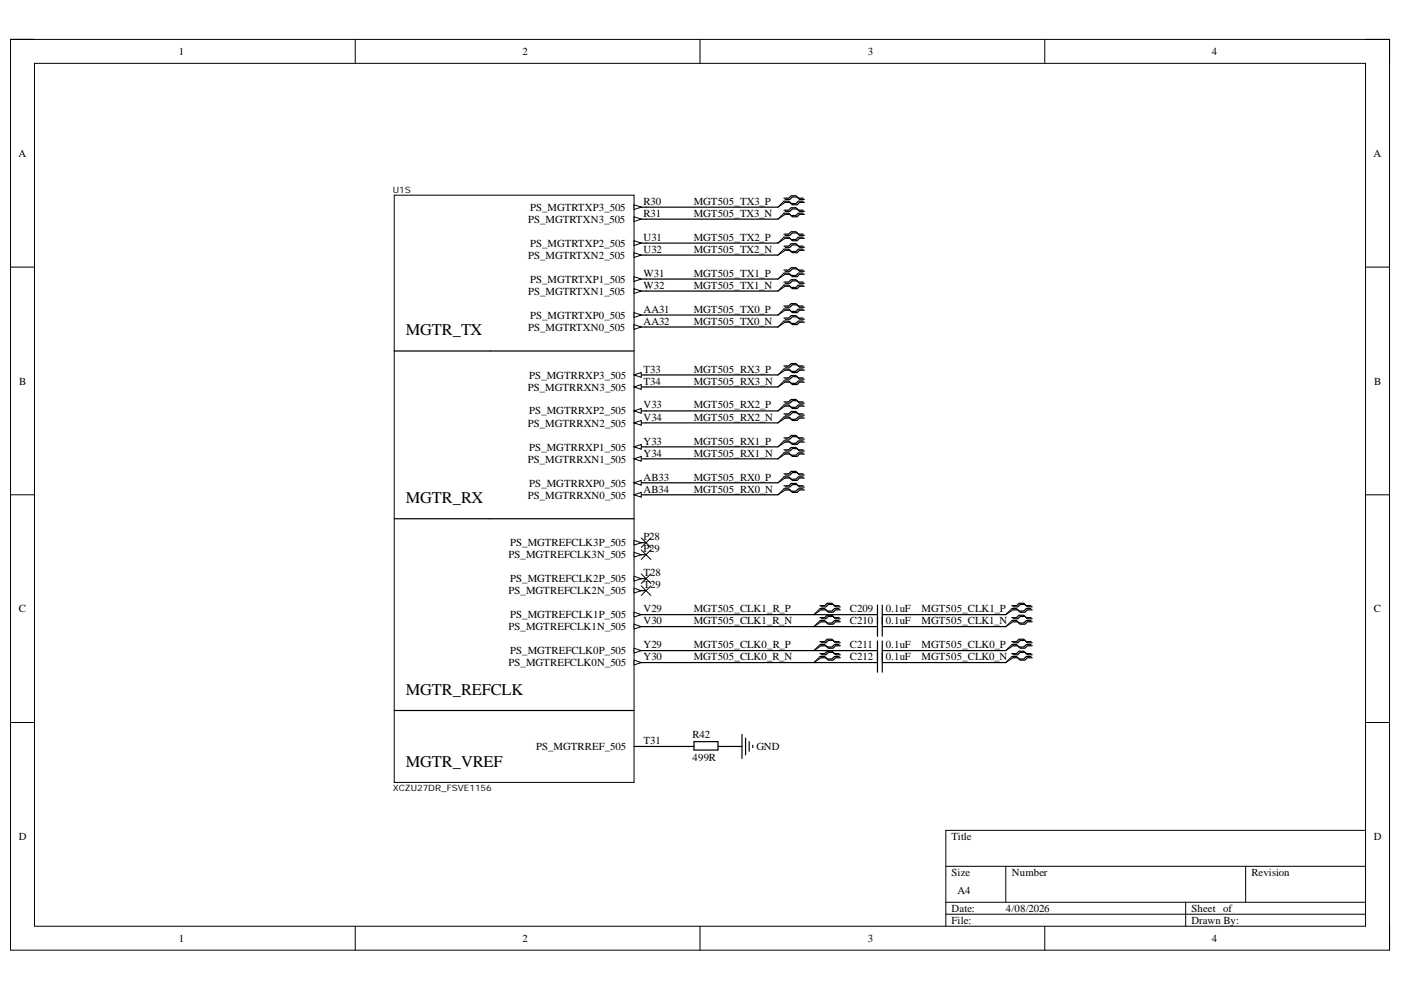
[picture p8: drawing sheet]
<svg xmlns="http://www.w3.org/2000/svg" width="297mm" height="210mm" viewBox="0 0 297 210" stroke-linecap="round" stroke-linejoin="round" font-family="sans-serif">
<path d="M2.2 8.4h292.4v193.1h-292.4z" fill="none" stroke="#000" stroke-width=".21"/>
<path d="M7.3 13.4h282.2v183h-282.2z" fill-rule="evenodd" fill="#fff"/>
<g fill="none" stroke="#000" stroke-width=".21">
<path d="M2.2 8.4h5.1M7.3 13.4h282.2v183h-282.2zM75.3 8.4v5M148.4 8.4v5M221.5 8.4v5M289.5 8.4h5.1v5M2.2 56.6h5.1M289.5 56.6h5.1M2.2 104.9h5.1M289.5 104.9h5.1M2.2 153.2h5.1M289.5 153.2h5.1"/>
<path d="M289.5 176.1h-89v20.3M75.3 196.4v5.1M148.4 196.4v5.1M200.5 183.7h89M200.5 191.3h89M200.5 193.8h89M213.3 183.7v7.6M221.5 196.4v5.1M251.4 191.3v5.1M264.1 183.7v7.6M294.6 196.4v5.1"/>
</g>
<path d="M83.6 41.4h50.8v124.5h-50.8z" fill-rule="evenodd" fill="#fff"/>
<path d="M83.6 41.4h50.8v124.5h-50.8z" fill="none" stroke="#000" stroke-width=".21"/>
<path d="M134.4 104.9h2.6" fill="none" stroke="#000" stroke-width=".25"/>
<path d="M134.4 104.9l1.6-.5v1z" fill="#fff"/>
<path d="M134.4 104.9l1.6-.5v1z" fill="none" stroke="#000" stroke-width=".21"/>
<path d="M134.4 97.3h2.6" fill="none" stroke="#000" stroke-width=".25"/>
<path d="M134.4 97.3l1.6-.5v1z" fill="#fff"/>
<path d="M134.4 97.3l1.6-.5v1z" fill="none" stroke="#000" stroke-width=".21"/>
<path d="M134.4 89.7h2.6" fill="none" stroke="#000" stroke-width=".25"/>
<path d="M134.4 89.7l1.6-.5v1z" fill="#fff"/>
<path d="M134.4 89.7l1.6-.5v1z" fill="none" stroke="#000" stroke-width=".21"/>
<path d="M134.4 82h2.6" fill="none" stroke="#000" stroke-width=".25"/>
<path d="M134.4 82l1.6-.5v1z" fill="#fff"/>
<path d="M134.4 82l1.6-.5v1z" fill="none" stroke="#000" stroke-width=".21"/>
<path d="M134.4 102.4h2.6" fill="none" stroke="#000" stroke-width=".25"/>
<path d="M134.4 102.4l1.6-.5v1z" fill="#fff"/>
<path d="M134.4 102.4l1.6-.5v1z" fill="none" stroke="#000" stroke-width=".21"/>
<path d="M134.4 94.7h2.6" fill="none" stroke="#000" stroke-width=".25"/>
<path d="M134.4 94.7l1.6-.5v1.1z" fill="#fff"/>
<path d="M134.4 94.7l1.6-.5v1.1z" fill="none" stroke="#000" stroke-width=".21"/>
<path d="M134.4 87.1h2.6" fill="none" stroke="#000" stroke-width=".25"/>
<path d="M134.4 87.1l1.6-.5v1z" fill="#fff"/>
<path d="M134.4 87.1l1.6-.5v1z" fill="none" stroke="#000" stroke-width=".21"/>
<path d="M134.4 79.5h2.6" fill="none" stroke="#000" stroke-width=".25"/>
<path d="M134.4 79.5l1.6-.5v1z" fill="#fff"/>
<path d="M134.4 79.5l1.6-.5v1z" fill="none" stroke="#000" stroke-width=".21"/>
<path d="M134.4 69.3h2.6" fill="none" stroke="#000" stroke-width=".25"/>
<path d="M134.4 68.8l1.6 .5-1.6 .5z" fill="#fff"/>
<path d="M134.4 68.8l1.6 .5-1.6 .5z" fill="none" stroke="#000" stroke-width=".21"/>
<path d="M134.4 61.7h2.6" fill="none" stroke="#000" stroke-width=".25"/>
<path d="M134.4 61.2l1.6 .5-1.6 .5z" fill="#fff"/>
<path d="M134.4 61.2l1.6 .5-1.6 .5z" fill="none" stroke="#000" stroke-width=".21"/>
<path d="M134.4 54.1h2.6" fill="none" stroke="#000" stroke-width=".25"/>
<path d="M134.4 53.6l1.6 .5-1.6 .5z" fill="#fff"/>
<path d="M134.4 53.6l1.6 .5-1.6 .5z" fill="none" stroke="#000" stroke-width=".21"/>
<path d="M134.4 46.5h2.6" fill="none" stroke="#000" stroke-width=".25"/>
<path d="M134.4 46l1.6 .5-1.6 .5z" fill="#fff"/>
<path d="M134.4 46l1.6 .5-1.6 .5z" fill="none" stroke="#000" stroke-width=".21"/>
<path d="M134.4 66.8h2.6" fill="none" stroke="#000" stroke-width=".25"/>
<path d="M134.4 66.3l1.6 .5-1.6 .5z" fill="#fff"/>
<path d="M134.4 66.3l1.6 .5-1.6 .5z" fill="none" stroke="#000" stroke-width=".21"/>
<path d="M134.4 59.2h2.6" fill="none" stroke="#000" stroke-width=".25"/>
<path d="M134.4 58.7l1.6 .5-1.6 .5z" fill="#fff"/>
<path d="M134.4 58.7l1.6 .5-1.6 .5z" fill="none" stroke="#000" stroke-width=".21"/>
<path d="M134.4 51.5h2.6" fill="none" stroke="#000" stroke-width=".25"/>
<path d="M134.4 51l1.6 .5-1.6 .6z" fill="#fff"/>
<path d="M134.4 51l1.6 .5-1.6 .6z" fill="none" stroke="#000" stroke-width=".21"/>
<path d="M134.4 43.9h2.6" fill="none" stroke="#000" stroke-width=".25"/>
<path d="M134.4 43.4l1.6 .5-1.6 .5z" fill="#fff"/>
<path d="M134.4 43.4l1.6 .5-1.6 .5z" fill="none" stroke="#000" stroke-width=".21"/>
<path d="M134.4 140.5h2.6" fill="none" stroke="#000" stroke-width=".25"/>
<path d="M134.4 140l1.6 .5-1.6 .5z" fill="#fff"/>
<path d="M134.4 140l1.6 .5-1.6 .5z" fill="none" stroke="#000" stroke-width=".21"/>
<path d="M134.4 137.9h2.6" fill="none" stroke="#000" stroke-width=".25"/>
<path d="M134.4 137.4l1.6 .5-1.6 .5z" fill="#fff"/>
<path d="M134.4 137.4l1.6 .5-1.6 .5z" fill="none" stroke="#000" stroke-width=".21"/>
<path d="M134.4 132.9h2.6" fill="none" stroke="#000" stroke-width=".25"/>
<path d="M134.4 132.3l1.6 .6-1.6 .5z" fill="#fff"/>
<path d="M134.4 132.3l1.6 .6-1.6 .5z" fill="none" stroke="#000" stroke-width=".21"/>
<path d="M134.4 130.3h2.6" fill="none" stroke="#000" stroke-width=".25"/>
<path d="M134.4 129.8l1.6 .5-1.6 .5z" fill="#fff"/>
<path d="M134.4 129.8l1.6 .5-1.6 .5z" fill="none" stroke="#000" stroke-width=".21"/>
<path d="M134.4 125.2h2.6" fill="none" stroke="#000" stroke-width=".25"/>
<path d="M134.4 124.7l1.6 .5-1.6 .5z" fill="#fff"/>
<path d="M134.4 124.7l1.6 .5-1.6 .5z" fill="none" stroke="#000" stroke-width=".21"/>
<path d="M134.4 122.7h2.6" fill="none" stroke="#000" stroke-width=".25"/>
<path d="M134.4 122.2l1.6 .5-1.6 .5z" fill="#fff"/>
<path d="M134.4 122.2l1.6 .5-1.6 .5z" fill="none" stroke="#000" stroke-width=".21"/>
<path d="M134.4 117.6h2.6" fill="none" stroke="#000" stroke-width=".25"/>
<path d="M134.4 117.1l1.6 .5-1.6 .5z" fill="#fff"/>
<path d="M134.4 117.1l1.6 .5-1.6 .5z" fill="none" stroke="#000" stroke-width=".21"/>
<path d="M134.4 115.1h2.6" fill="none" stroke="#000" stroke-width=".25"/>
<path d="M134.4 114.6l1.6 .5-1.6 .5z" fill="#fff"/>
<g fill="none" stroke="#000" stroke-width=".21">
<path d="M166.2 45.2l-1.3 1.3 1.6-1M166.2 42.7l-1.3 1.2 1.6-1M166.2 50.3l-1.3 1.2 1.6-1M166.2 52.8l-1.3 1.3 1.6-1M166.2 57.9l-1.3 1.3 1.6-1M166.2 60.4l-1.3 1.3 1.6-1M166.2 65.5l-1.3 1.3 1.6-1M166.2 68.1l-1.3 1.2 1.6-1M166.2 78.2l-1.3 1.3 1.6-1M166.2 80.8l-1.3 1.2 1.6-1M166.2 85.9l-1.3 1.2 1.6-1M166.2 88.4l-1.3 1.3 1.6-1.1"/>
<path d="M166.2 93.5l-1.3 1.2 1.6-1M166.2 96l-1.3 1.3 1.6-1M134.4 114.6l1.6 .5-1.6 .5zM136 114.1l2 2M136 116.6l2 2M138 114.1l-2 2M138 116.6l-2 2M166.2 101.1l-1.3 1.3 1.6-1M166.2 103.6l-1.3 1.3 1.6-1M136 121.7l2 2M136 124.2l2 2M138 124.2l-2 2"/>
<path d="M138 121.7l-2 2M173.8 129l-1.2 1.3 1.5-1M173.8 131.6l-1.2 1.3 1.5-1.1M173.8 136.7l-1.2 1.2 1.5-1M173.8 139.2l-1.2 1.3 1.5-1M214.5 129l-1.2 1.3 1.5-1M214.5 131.6l-1.2 1.3 1.5-1.1M214.5 136.7l-1.2 1.2 1.5-1M214.5 139.2l-1.2 1.3 1.5-1"/>
</g>
<g fill="none" stroke="#000" stroke-width=".25">
<path d="M137 59.2h27.9M137 54.1h27.9M137 51.5h27.9M137 46.5h27.9M137 43.9h27.9M166.2 44.6h1l.5-.6h1.1l.5 .6h1M166.2 45.2h1l.5 .5h1.1l.5-.5h1M166.2 42h1l.5-.5h1.1l.5 .5h1M166.2 42.7h1l.5 .5h1.1l.5-.5h1M166.2 49.6h1l.5-.5h1.1l.5 .5h1M166.2 50.3h1l.5 .5h1.1l.5-.5h1M166.2 52.2h1l.5-.5h1.1l.5 .5h1"/>
<path d="M166.2 52.8h1l.5 .5h1.1l.5-.5h1M166.2 57.3h1l.5-.5h1.1l.5 .5h1M166.2 57.9h1l.5 .5h1.1l.5-.5h1M166.2 59.8h1l.5-.5h1.1l.5 .5h1M166.5 44.8h1l.5-.5h1l.5 .5h1M166.5 45.5h1l.5 .5h1l.5-.5h1M166.5 42.3h1l.5-.5h1l.5 .5h1M166.5 42.9h1l.5 .5h1l.5-.5h1M166.5 49.9h1l.5-.5h1l.5 .5h1M166.5 50.5h1l.5 .5h1l.5-.5h1M166.5 52.4h1l.5-.5h1l.5 .5h1M166.5 53.1h1l.5 .5h1l.5-.5h1"/>
<path d="M166.5 57.5h1l.5-.5h1l.5 .5h1M166.5 58.2h1l.5 .5h1l.5-.5h1M83.6 74.4h50.8M137 79.5h27.9M137 69.3h27.9M137 66.8h27.9M137 61.7h27.9M166.2 60.4h1l.5 .5h1.1l.5-.5h1M166.2 64.9h1l.5-.5h1.1l.5 .5h1M166.2 65.5h1l.5 .5h1.1l.5-.5h1M166.2 67.4h1l.5-.5h1.1l.5 .5h1M166.2 68.1h1l.5 .5h1.1l.5-.5h1"/>
<path d="M166.2 77.6h1l.5-.5h1.1l.5 .5h1M166.2 78.2h1l.5 .5h1.1l.5-.5h1M166.5 60.1h1l.5-.5h1l.5 .5h1M166.5 60.7h1l.5 .5h1l.5-.5h1M166.5 65.1h1l.5-.5h1l.5 .5h1M166.5 65.8h1l.5 .5h1l.5-.5h1M166.5 67.7h1l.5-.5h1l.5 .5h1M166.5 68.3h1l.5 .5h1l.5-.5h1M166.5 77.8h1l.5-.5h1l.5 .5h1M166.5 78.5h1l.5 .5h1l.5-.5h1M137 97.3h27.9M137 94.7h27.9"/>
<path d="M137 89.7h27.9M137 87.1h27.9M137 82h27.9M166.2 80.1h1l.5-.5h1.1l.5 .5h1M166.2 80.8h1l.5 .5h1.1l.5-.5h1M166.2 85.2h1l.5-.5h1.1l.5 .5h1M166.2 85.9h1l.5 .5h1.1l.5-.5h1M166.2 87.8h1l.5-.6h1.1l.5 .6h1M166.2 88.4h1l.5 .5h1.1l.5-.5h1M166.2 92.8h1l.5-.5h1.1l.5 .5h1M166.2 93.5h1l.5 .5h1.1l.5-.5h1M166.2 95.4h1l.5-.5h1.1l.5 .5h1"/>
<path d="M166.2 96h1l.5 .5h1.1l.5-.5h1M166.5 80.4h1l.5-.5h1l.5 .5h1M166.5 81h1l.5 .5h1l.5-.5h1M166.5 85.5h1l.5-.5h1l.5 .5h1M166.5 86.1h1l.5 .5h1l.5-.5h1M166.5 88h1l.5-.5h1l.5 .5h1M166.5 88.6h1l.5 .6h1l.5-.6h1M166.5 93.1h1l.5-.5h1l.5 .5h1M166.5 93.7h1l.5 .5h1l.5-.5h1M166.5 95.6h1l.5-.5h1l.5 .5h1M166.5 96.3h1l.5 .5h1l.5-.5h1M83.6 110h50.8"/>
<path d="M137 104.9h27.9M137 102.4h27.9M166.2 100.5h1l.5-.6h1.1l.5 .6h1M166.2 101.1h1l.5 .5h1.1l.5-.5h1M166.2 103h1l.5-.5h1.1l.5 .5h1M166.2 103.6h1l.5 .5h1.1l.5-.5h1M166.5 100.7h1l.5-.5h1l.5 .5h1M166.5 101.4h1l.5 .5h1l.5-.5h1M166.5 103.3h1l.5-.6h1l.5 .6h1M166.5 103.9h1l.5 .5h1l.5-.5h1M137 130.3h49M137 132.9h49"/>
<path d="M137 137.9h49M173.8 128.4h1.1l.5-.5h1l.5 .5h1M173.8 129h1.1l.5 .6h1l.5-.6h1M173.8 131h1.1l.5-.6h1l.5 .6h1M173.8 131.6h1.1l.5 .5h1l.5-.5h1M173.8 136h1.1l.5-.5h1l.5 .5h1M173.8 136.7h1.1l.5 .5h1l.5-.5h1M173.8 138.6h1.1l.5-.5h1l.5 .5h1M173.8 139.2h1.1l.5 .5h1l.5-.5h1M174.1 128.7h1l.5-.5h1l.5 .5h1.1M174.1 129.3h1l.5 .5h1l.5-.5h1.1M174.1 131.2h1l.5-.5h1l.5 .5h1.1"/>
<path d="M174.1 131.8h1l.5 .5h1l.5-.5h1.1M174.1 136.3h1l.5-.5h1l.5 .5h1.1M174.1 136.9h1l.5 .5h1l.5-.5h1.1M174.1 138.8h1l.5-.5h1l.5 .5h1.1M174.1 139.5h1l.5 .5h1l.5-.5h1.1M186 128.3v6.6M186 135.9v6.6M187.1 130.3h26.2M187.1 128.3v6.6M187.1 135.9v6.6M187.1 132.9h26.2M187.1 137.9h26.2"/>
<path d="M214.5 128.4h1l.5-.5h1.1l.5 .5h1M214.5 129h1l.5 .6h1.1l.5-.6h1M214.5 131h1l.5-.6h1.1l.5 .6h1M214.5 131.6h1l.5 .5h1.1l.5-.5h1M214.5 136h1l.5-.5h1.1l.5 .5h1M214.5 136.7h1l.5 .5h1.1l.5-.5h1M214.5 138.6h1l.5-.5h1.1l.5 .5h1M214.5 139.2h1l.5 .5h1.1l.5-.5h1M214.8 128.7h1l.5-.5h1l.5 .5h1M214.8 129.3h1l.5 .5h1l.5-.5h1M214.8 131.2h1l.5-.5h1l.5 .5h1M214.8 131.8h1l.5 .5h1l.5-.5h1"/>
<path d="M214.8 136.3h1l.5-.5h1l.5 .5h1M214.8 136.9h1l.5 .5h1l.5-.5h1M214.8 138.8h1l.5-.5h1l.5 .5h1M214.8 139.5h1l.5 .5h1l.5-.5h1M83.6 150.6h50.8M134.4 158.3h12.7M137 140.5h49M147.1 157.3h5.1v1.7h-5.1zM152.2 158.3h5.1M157.3 155.7v5.1M158.1 156.5v3.5M158.8 157.3v2"/>
<path d="M159.6 158v.5M187.1 140.5h26.2"/>
</g>
<g font-size="3.5">
<text x="86.1" y="71.1">MGTR_TX</text>
<text x="86.1" y="106.7">MGTR_RX</text>
<text x="86.1" y="147.4">MGTR_REFCLK</text>
<text x="86.1" y="162.6">MGTR_VREF</text>
</g>
<g font-size="2.3">
<text x="37.9" y="11.7">1</text>
<text x="110.8" y="11.7">2</text>
<text x="184" y="11.7">3</text>
<text x="256.9" y="11.7">4</text>
<text x="3.9" y="33.3">A</text>
<text x="291.2" y="33.3">A</text>
<text x="112" y="47.3">PS_MGTRTXN3_505</text>
<text x="112.4" y="44.7">PS_MGTRTXP3_505</text>
<text x="136.4" y="46">R31</text>
<text x="136.4" y="43.5">R30</text>
<text x="147.1" y="46">MGT505_TX3_N</text>
<text x="147.1" y="43.5">MGT505_TX3_P</text>
<text x="112.4" y="52.3">PS_MGTRTXP2_505</text>
<text x="136.4" y="53.6">U32</text>
<text x="136.4" y="51.1">U31</text>
<text x="147.1" y="53.6">MGT505_TX2_N</text>
<text x="147.1" y="51.1">MGT505_TX2_P</text>
<text x="112" y="54.9">PS_MGTRTXN2_505</text>
<text x="112.4" y="60">PS_MGTRTXP1_505</text>
<text x="136.4" y="58.7">W31</text>
<text x="147.1" y="58.7">MGT505_TX1_P</text>
<text x="112" y="62.5">PS_MGTRTXN1_505</text>
<text x="136.4" y="61.2">W32</text>
<text x="147.1" y="61.2">MGT505_TX1_N</text>
<text x="112" y="70.1">PS_MGTRTXN0_505</text>
<text x="112.4" y="67.6">PS_MGTRTXP0_505</text>
<text x="136.4" y="68.8">AA32</text>
<text x="136.4" y="66.3">AA31</text>
<text x="147.1" y="68.8">MGT505_TX0_N</text>
<text x="147.1" y="66.3">MGT505_TX0_P</text>
<text x="4.1" y="81.5">B</text>
<text x="111.9" y="82.8">PS_MGTRRXN3_505</text>
<text x="112.2" y="80.3">PS_MGTRRXP3_505</text>
<text x="136.4" y="81.5">T34</text>
<text x="136.4" y="79">T33</text>
<text x="147.1" y="81.5">MGT505_RX3_N</text>
<text x="147.1" y="79">MGT505_RX3_P</text>
<text x="291.4" y="81.5">B</text>
<text x="112.2" y="87.9">PS_MGTRRXP2_505</text>
<text x="136.4" y="89.2">V34</text>
<text x="136.4" y="86.6">V33</text>
<text x="147.1" y="89.2">MGT505_RX2_N</text>
<text x="147.1" y="86.6">MGT505_RX2_P</text>
<text x="111.9" y="90.5">PS_MGTRRXN2_505</text>
<text x="112.2" y="95.6">PS_MGTRRXP1_505</text>
<text x="136.4" y="94.3">Y33</text>
<text x="147.1" y="94.3">MGT505_RX1_P</text>
<text x="111.9" y="98.1">PS_MGTRRXN1_505</text>
<text x="136.4" y="96.8">Y34</text>
<text x="136.4" y="101.9">AB33</text>
<text x="147.1" y="101.9">MGT505_RX0_P</text>
<text x="147.1" y="96.8">MGT505_RX1_N</text>
<text x="111.9" y="105.7">PS_MGTRRXN0_505</text>
<text x="112.2" y="103.2">PS_MGTRRXP0_505</text>
<text x="136.4" y="104.4">AB34</text>
<text x="147.1" y="104.4">MGT505_RX0_N</text>
<text x="107.8" y="118.4">PS_MGTREFCLK3N_505</text>
<text x="108.2" y="115.9">PS_MGTREFCLK3P_505</text>
<text x="136.4" y="117.1">P29</text>
<text x="136.4" y="114.6">P28</text>
<text x="108.2" y="123.5">PS_MGTREFCLK2P_505</text>
<text x="136.4" y="124.7">T29</text>
<text x="136.4" y="122.2">T28</text>
<text x="4" y="129.8">C</text>
<text x="107.8" y="126">PS_MGTREFCLK2N_505</text>
<text x="108.2" y="131.1">PS_MGTREFCLK1P_505</text>
<text x="136.4" y="129.8">V29</text>
<text x="147.1" y="129.8">MGT505_CLK1_R_P</text>
<text x="180.2" y="129.8">C209</text>
<text x="187.8" y="129.8">0.1uF</text>
<text x="195.4" y="129.8">MGT505_CLK1_P</text>
<text x="291.3" y="129.8">C</text>
<text x="107.8" y="133.6">PS_MGTREFCLK1N_505</text>
<text x="136.4" y="137.4">Y29</text>
<text x="136.4" y="132.4">V30</text>
<text x="147.1" y="137.4">MGT505_CLK0_R_P</text>
<text x="147.1" y="132.4">MGT505_CLK1_R_N</text>
<text x="180.2" y="132.4">C210</text>
<text x="180.2" y="137.4">C211</text>
<text x="187.8" y="132.4">0.1uF</text>
<text x="187.8" y="137.4">0.1uF</text>
<text x="195.4" y="132.4">MGT505_CLK1_N</text>
<text x="195.4" y="137.4">MGT505_CLK0_P</text>
<text x="107.8" y="141.2">PS_MGTREFCLK0N_505</text>
<text x="108.2" y="138.7">PS_MGTREFCLK0P_505</text>
<text x="136.4" y="140">Y30</text>
<text x="147.1" y="140">MGT505_CLK0_R_N</text>
<text x="180.2" y="140">C212</text>
<text x="187.8" y="140">0.1uF</text>
<text x="195.4" y="140">MGT505_CLK0_N</text>
<text x="113.7" y="159.1">PS_MGTRREF_505</text>
<text x="136.4" y="157.8">T31</text>
<text x="146.8" y="156.5">R42</text>
<text x="146.8" y="161.4">499R</text>
<text x="160.4" y="159.1">GND</text>
<text x="4" y="178.1">D</text>
<text x="201.8" y="178.1">Title</text>
<text x="291.3" y="178.1">D</text>
<text x="201.8" y="185.7">Size</text>
<text x="214.5" y="185.7">Number</text>
<text x="265.3" y="185.7">Revision</text>
<text x="203" y="189.5">A4</text>
<text x="201.8" y="193.3">Date:</text>
<text x="201.8" y="195.9">File:</text>
<text x="213.3" y="193.3">4/08/2026</text>
<text x="252.6" y="193.3">Sheet of</text>
<text x="252.6" y="195.9">Drawn By:</text>
<text x="37.9" y="199.7">1</text>
<text x="110.8" y="199.7">2</text>
<text x="184" y="199.7">3</text>
<text x="256.9" y="199.7">4</text>
</g>
<g font-size="1.9">
<text x="83.3" y="41">U1S</text>
<text x="83.3" y="167.8">XCZU27DR_FSVE1156</text>
</g>
</svg>
